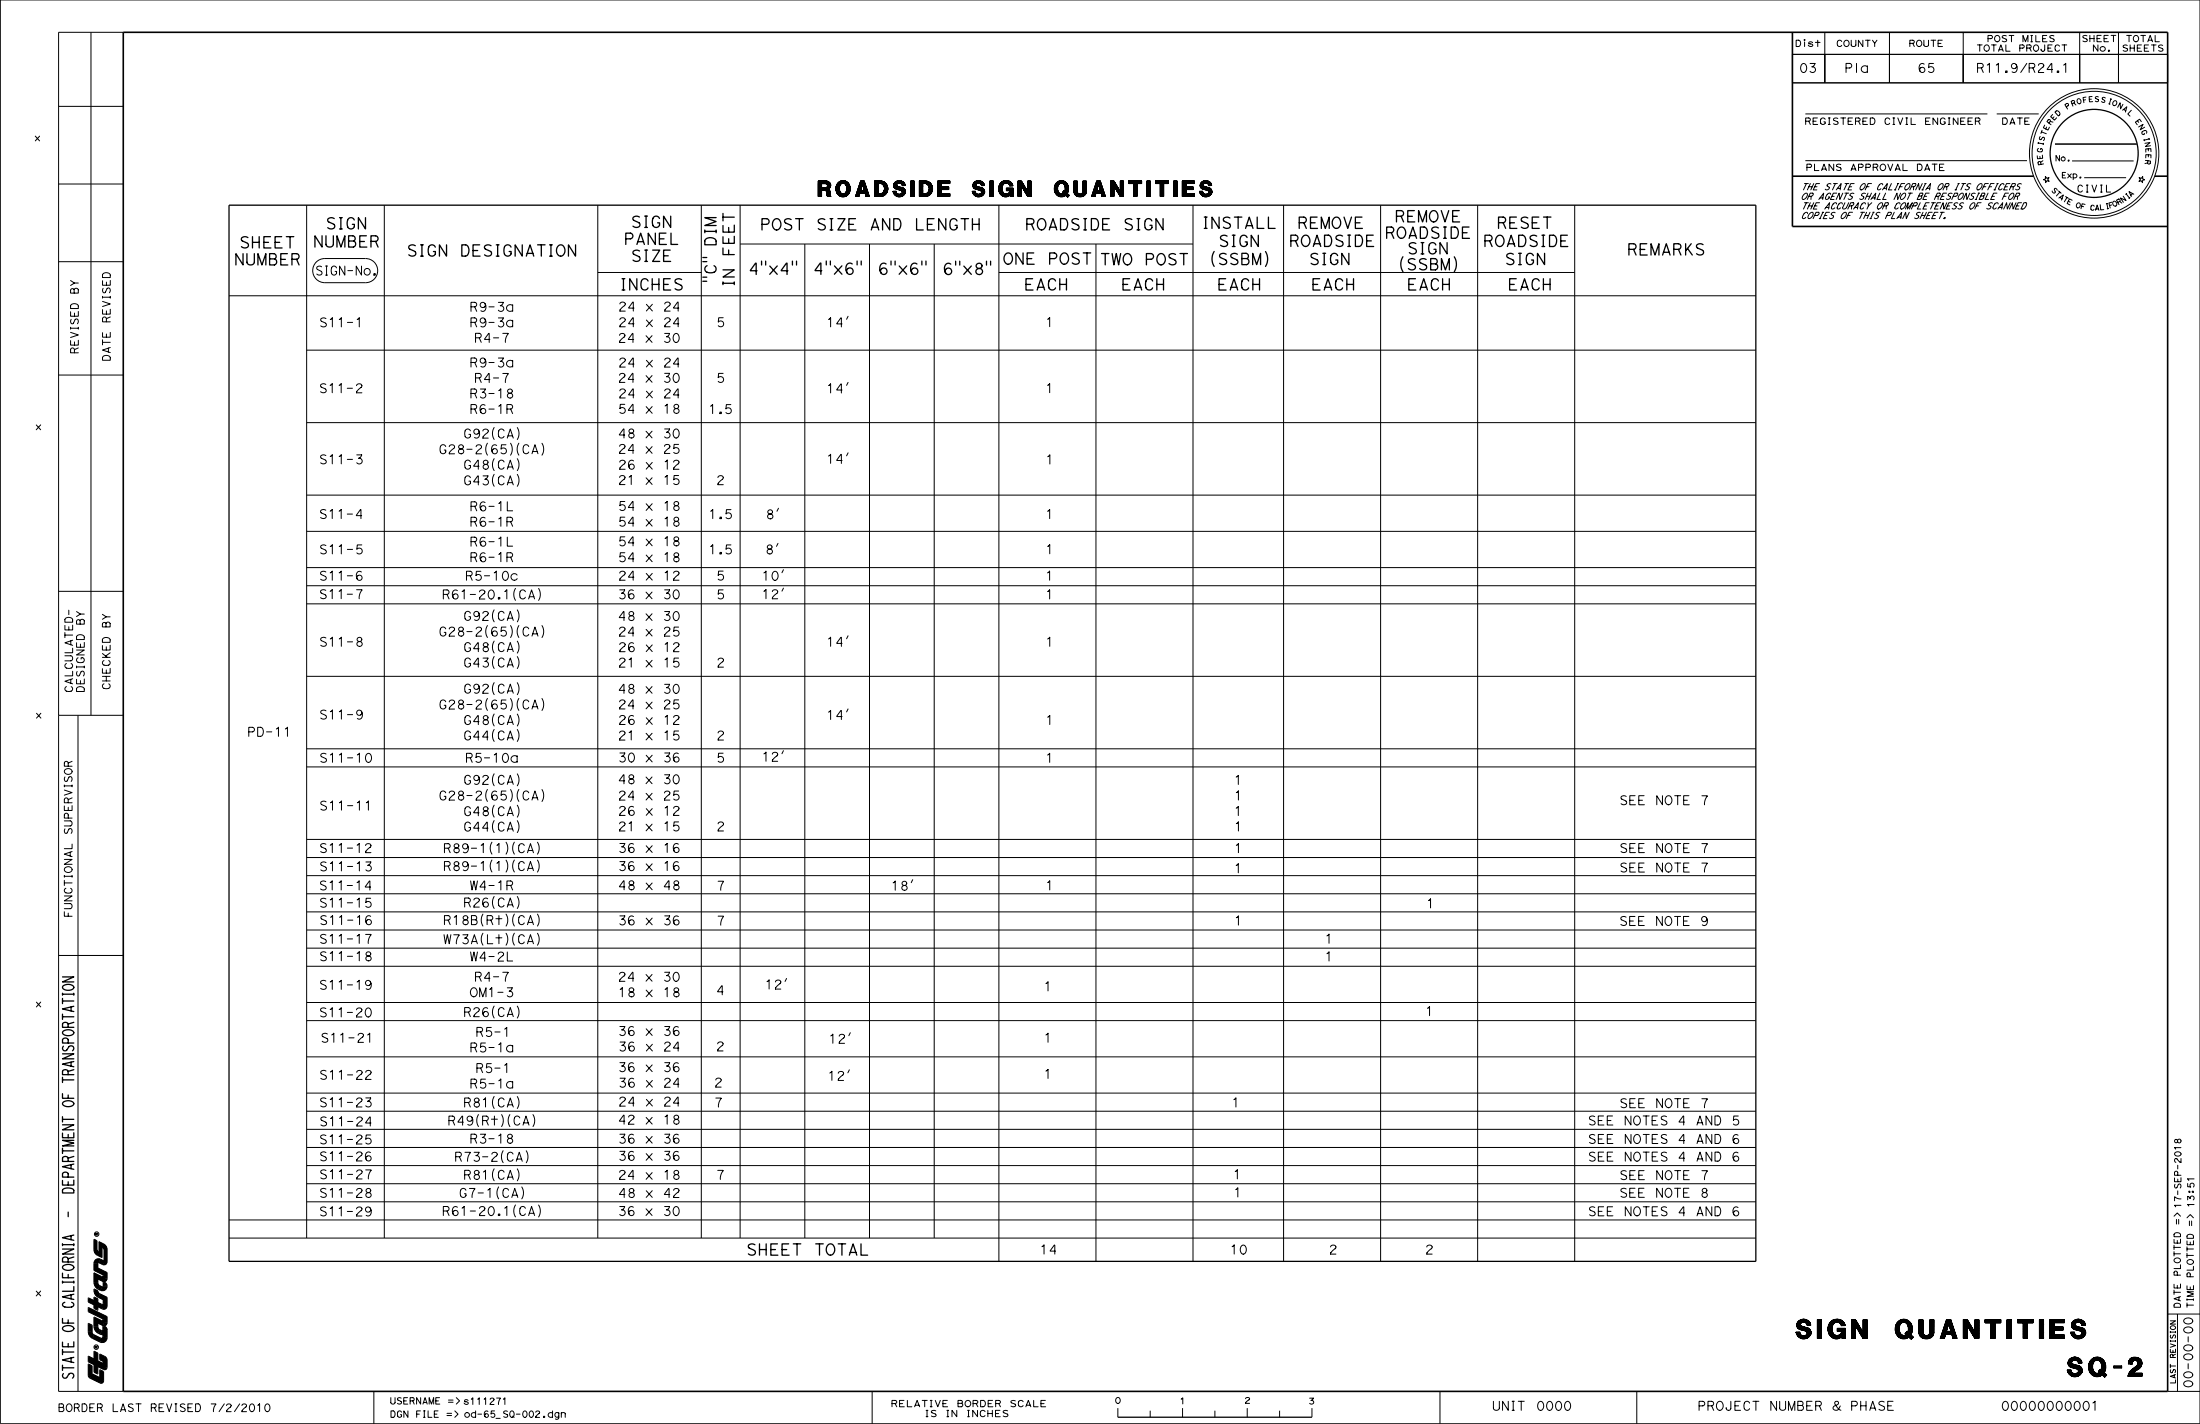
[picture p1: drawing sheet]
<svg xmlns="http://www.w3.org/2000/svg" width="432mm" height="279mm" viewBox="0 0 432 279" stroke-linecap="round" stroke-linejoin="round" font-family="sans-serif">
<g fill="none" stroke="#000" stroke-width=".2">
<path d="M.1 0h431.7v279.3h-431.7zM17.9 6.3v134M24.2 6.3h-12.7v266.7h12.7M351.8 10.7h73.6v5.6h-73.6zM354.2 8.2v.9M358.2 6.3v10M370.9 6.3v10M385.3 6.3v10M408.2 6.3v10M415.8 6.3v10M11.5 20.9h12.7M11.5 36.1h12.7"/>
<path d="M354.3 22.4h35.8M354.3 31.5h43.5M391.9 22.4h8.2M401.5 34.6l.2 .4 .5-.2-.3 .4 .3 .4-.4-.1-.3 .3v-.4l-.5-.2 .5-.1zM403.3 28.3h16.1M406.7 31.6h12.1M409.1 34.9h8.2M419.8 34.8l.5 .2 .3-.4-.1 .5 .5 .2-.5 .1v.4l-.2-.3-.5 .1 .3-.4zM11.5 51.3h12.7M45 58h299.6M60.2 40.3v202.6M62.1 51.4l.6-.4 1.1-.3h8a2.37 2.37 0 0 1 2.3 2.4 2.37 2.37 0 0 1-2.3 2.4h-8.1a2.37 2.37 0 0 1-2.1-1.5 2.37 2.37 0 0 1 .5-2.6z"/>
<path d="M75.4 40.3v202.6M117.3 40.3v202.6M117.3 53.5h20.3M137.6 40.3v202.6M145.3 47.9h88.9M145.3 40.3v202.6M158 47.9v195M170.7 47.9v195M183.4 47.9v195M196.1 40.3v207.2M196.1 53.5h113M215.1 47.9v199.6"/>
<path d="M234.2 40.3v207.2M251.9 40.3v207.2M271 40.3v207.2M290 40.3v207.2M309.1 40.3v207.2M11.5 73.6h12.7M60.2 68.7h284.4M166.5 62.1l-.3 .5M166.5 75l-.3 .6M60.2 82.9h284.4M60.2 97.1h284.4M95.7 87a2.22 2.22 0 0 0 0 2.3"/>
<path d="M97 83.9a2.22 2.22 0 0 0 0 2.3M97 90a2.22 2.22 0 0 0 0 2.3M97 93.1a2.22 2.22 0 0 0 0 2.3M100.2 87a2.22 2.22 0 0 1 0 2.3M101.5 83.9a2.22 2.22 0 0 1 0 2.3M101.5 90a2.22 2.22 0 0 1 0 2.3M101.5 93.1a2.22 2.22 0 0 1 0 2.3M101.8 87a2.22 2.22 0 0 0 0 2.3M106.4 87a2.22 2.22 0 0 1 0 2.3M152.8 99.7l-.3 .6M166.5 88.9l-.3 .5M11.5 116h12.7"/>
<path d="M60.2 118.5h284.4M60.2 114.9h284.4M60.2 111.4h284.4M60.2 104.3h284.4M97 119.7a2.22 2.22 0 0 0 0 2.3M101.2 115.4a2.22 2.22 0 0 0 0 2.4M101.5 119.7a2.22 2.22 0 0 1 0 2.3M105.7 115.5a2.22 2.22 0 0 1 0 2.3M152.7 106.6l-.3 .6M153.8 111.8l-.3 .6M153.8 115.4l-.3 .6M60.2 132.7h284.4"/>
<path d="M95.7 122.7a2.22 2.22 0 0 0 0 2.4M95.7 137a2.22 2.22 0 0 0 0 2.4M97 125.8a2.22 2.22 0 0 0 0 2.3M97 128.8a2.22 2.22 0 0 0 0 2.4M97 133.9a2.22 2.22 0 0 0 0 2.4M100.2 122.7a2.22 2.22 0 0 1 0 2.4M100.2 137.1a2.22 2.22 0 0 1 0 2.3M101.5 125.8a2.22 2.22 0 0 1 0 2.3M101.5 128.8a2.22 2.22 0 0 1 0 2.4M101.5 133.9a2.22 2.22 0 0 1 0 2.4M101.8 122.7a2.22 2.22 0 0 0 0 2.4M101.8 137a2.22 2.22 0 0 0 0 2.4"/>
<path d="M106.4 122.7a2.22 2.22 0 0 1 0 2.4M106.4 137.1a2.22 2.22 0 0 1 0 2.3M166.5 124.7l-.3 .6M166.5 139.1l-.3 .6M11.5 140.3h12.7M15.3 140.3v132.7M60.2 150.5h284.4M60.2 146.9h284.4M95.7 154.9a2.22 2.22 0 0 0 0 2.3M97 140.1a2.22 2.22 0 0 0 0 2.3M97 143.1a2.22 2.22 0 0 0 0 2.4M97 151.8a2.22 2.22 0 0 0 0 2.4"/>
<path d="M97 158a2.22 2.22 0 0 0 0 2.3M100.2 154.9a2.22 2.22 0 0 1 0 2.4M101.5 140.1a2.22 2.22 0 0 1 0 2.3M101.5 143.1a2.22 2.22 0 0 1 0 2.4M101.5 151.8a2.22 2.22 0 0 1 0 2.4M101.5 158a2.22 2.22 0 0 1 0 2.3M101.8 154.9a2.22 2.22 0 0 0 0 2.3M106.4 154.9a2.22 2.22 0 0 1 0 2.4M153.8 147.3l-.3 .6M60.2 164.7h284.4M60.2 178.9h284.4M60.2 175.4h284.4"/>
<path d="M60.2 171.8h284.4M60.2 168.3h284.4M94.8 179.4a2.22 2.22 0 0 0 0 2.3M96.6 165.2a2.22 2.22 0 0 0 0 2.4M96.6 168.7a2.22 2.22 0 0 0 0 2.4M97 161a2.22 2.22 0 0 0 0 2.4M97 175.9a2.22 2.22 0 0 0 0 2.3M99.3 165.2a2.22 2.22 0 0 1 0 2.4M99.3 168.8a2.22 2.22 0 0 1 0 2.3M99.3 179.4a2.22 2.22 0 0 1 0 2.3M101 165.2a2.22 2.22 0 0 0 0 2.4M101 168.7a2.22 2.22 0 0 0 0 2.4"/>
<path d="M101 179.4a2.22 2.22 0 0 0 0 2.3M101.5 161a2.22 2.22 0 0 1 0 2.4M101.5 175.9a2.22 2.22 0 0 1 0 2.4M105.5 165.2a2.22 2.22 0 0 1 0 2.4M105.5 168.8a2.22 2.22 0 0 1 0 2.3M105.5 179.4a2.22 2.22 0 0 1 0 2.3M179.1 172.6l-.3 .6M11.5 187.5h12.7M60.2 186h284.4M60.2 189.6h284.4M60.2 196.7h284.4M60.2 182.5h284.4"/>
<path d="M94.8 183.1a2.22 2.22 0 0 0 0 2.3M97 197.4a2.22 2.22 0 0 0 0 2.3M99.3 183.1a2.22 2.22 0 0 1 0 2.4M101 183.1a2.22 2.22 0 0 0 0 2.3M101.5 197.4a2.22 2.22 0 0 1 0 2.4M105.5 183.1a2.22 2.22 0 0 1 0 2.4M154.4 192l-.3 .6M60.2 200.3h284.4M60.2 207.4h284.4M60.2 214.5h284.4M60.2 218h284.4M93.9 218.7a2.22 2.22 0 0 0 0 2.3"/>
<path d="M97 215.1a2.22 2.22 0 0 0 0 2.4M98.4 218.7a2.22 2.22 0 0 1 0 2.3M100.1 218.7a2.22 2.22 0 0 0 0 2.3M101.5 215.1a2.22 2.22 0 0 1 0 2.4M104.6 218.7a2.22 2.22 0 0 1 0 2.3M166.7 209.9l-.3 .6M166.9 202.6l-.3 .6M45 239.4h299.6M60.2 221.6h284.4M60.2 225.1h284.4M60.2 228.7h284.4M60.2 232.3h284.4"/>
<path d="M60.2 235.8h284.4M97 229.3a2.22 2.22 0 0 0 0 2.4M97.9 232.9a2.22 2.22 0 0 0 0 2.3M98.8 225.8a2.22 2.22 0 0 0 0 2.3M101.2 236.4a2.22 2.22 0 0 0 0 2.4M101.5 229.3a2.22 2.22 0 0 1 0 2.4M102.4 232.9a2.22 2.22 0 0 1 0 2.3M103.3 225.8a2.22 2.22 0 0 1 0 2.3M105.7 236.4a2.22 2.22 0 0 1 0 2.4M426.7 238.6l.6-.6 .7 .6M429.2 238.9l.7-.6 .6 .6M18.4 249.7l.8 1.3"/>
<path d="M18.4 249.3l1.8 .9M18.4 249.7l1.5 .8 .3-.1v-.2M18.4 249.7v1.9a1.69 1.69 0 0 0 2.2 1.5l.4-.4v-.4M18.4 255.2l-1.1-.6v.9l1.1 .5M18.4 255.2v-.7l.8 .3v.8M18.4 256v.7l.8 .4v-.7M18.4 255.2l.8 1.2M19.2 253.3l-.8-.4a1.6 1.6 0 0 0 .9 1.6l.9 .5M19.2 251l.1 .9 .8 .6 .1-.1v-.9M19.2 253.3l.4 .5 1.4 .7M19.2 255.6l.8 .3 .2-.1M19.2 255.6l-.8 .4"/>
<path d="M19.2 248.8l-.8 .5M19.2 251l1.4 .6 .4 .7M19.2 248.8l1.8 .9M19.4 245.6l-.2-.2-.2-.3v-1.7l-.6-.3v2.1a1.2 1.2 0 0 0 .7 1.1l.9 .4M19.4 243.6v2M19.4 245.6l.6 1.1M19.4 243.6l.6 1.2M19.4 243.6a1.78 1.78 0 0 1 1.6 1.5v2.7l-.3 .3-.3 .1-1.1-.5-.1 1.1M20 244.8l.3 .1 .1 .4v1.9l-.2 .1a1.13 1.13 0 0 0-1.6 0l-.2 .6v1.4M20 244.8v1.9M20.2 258.8v.2l-.3 .1-1.5-.7v1.8a1.78 1.78 0 0 0 1.8 1.7v.5l-.4 .2-1.4-.7-.3-.5M20.2 255v.8"/>
<path d="M20.4 252v.1M20.4 250.1v.2M20.7 252.3v.1M20.9 252.3v.1M21 258.3l-3.7-1.8v.9l2.9 1.4M21 258.3l-.8 .5M21 249.7l-.8 .5M21 254.5l-.8 .5M21 258.3v1.4l-.5 .4h-.3M21 254.5v1.8l-.1 .4-.6 .2-1.1-.5M21 249.7v1.4l-.5 .4-.3-.1M45 242.9h299.6"/>
<path d="M425.4 257.8h6.4M427.4 257.8v15.2M17.3 266.1l1.1 .5v-1.5l.8 .4v1.5l1 .5v-.4l-.6-.3v-1.1l1 .5 .4 .4v.2l-.1 1.8-.4 .2-1.3-.7v1.5l-.8-.4v-1.4l-1.1-.6zM18.1 269.5v-1.5l-.8-.4v2.2l.2 .5 2.3 1.1 .3-.1 .2-.4M19.6 270.2v-1.5l.7 .4v1.8M20.2 260.1v.8l-.3 .2a.83 .83 0 0 1-.7-.8M20.6 260.3l-1.4-.7v.7M20.6 260.3l.4 .4v1.8a.94 .94 0 0 1-1.3 .8l-1.5-.7a1.5 1.5 0 0 1-.9-1.3v-1.7l.8 .4v1.4M20.6 260.3l.4 .6M20.7 268.3l-.2 .2M73.4 273.1v6.2M171.2 273v6.3"/>
<path d="M219.4 276.3v1.8M225.8 276.8v1.3M232.1 276.3v1.8M238.4 276.8v1.3M244.8 276.3v1.8M251.1 276.8v1.3M257.5 276.3v1.8M282.6 273v6.3M321.3 273v6.3M425.4 273h6.4"/>
<circle cx="354.2" cy="7.8" r=".09"/>
<circle cx="411" cy="30.1" r="12.7"/>
<circle cx="411" cy="30.1" r="12.2"/>
<circle cx="19" cy="242.1" r=".44"/>
<circle cx="18.9" cy="264.3" r=".44"/>
</g>
<g fill="none" stroke="#000" stroke-width=".25">
<path d="M45 40.3h299.6v207.2h-299.6zM138 54.4h.7M138 55.2h.7M138 50.5h.7M138 51.3h.7M149.5 51.2v.8M150.3 51.2v.8M155.5 51.2v.8M156.3 51.2v.8M162.2 51.2v.8M163 51.2v.8M168.2 51.2v.8"/>
<path d="M169 51.2v.8M174.9 51.2v.8M175.7 51.2v.8M180.9 51.2v.8M181.7 51.2v.8M187.6 51.2v.8M188.4 51.2v.8M193.6 51.2v.8M194.4 51.2v.8M238.3 49.3a2.77 2.77 0 0 0 0 3M248.4 49.4a2.77 2.77 0 0 1 0 2.9M275.4 50.4a2.77 2.77 0 0 0 0 2.9"/>
<path d="M285.4 50.4a2.77 2.77 0 0 1 0 2.9M12.3 194.9v.4M12.3 195.9v1M12.3 199v1M12.3 199.5h2.2M12.3 196.4h2.2M12.3 195.1h2.2M12.3 191.7h2.2l-2.2 1h2.2M12.4 193.5l.2-.2a1.4 1.4 0 0 1 1.9 .4 1.37 1.37 0 0 1-2.2 .1zM13.9 197.6v.8M14.5 194.9v.4M14.5 197.4l-2.2 .6 2.2 .5"/>
<path d="M12.3 214.6v.9h2.2M12.3 211.4v1M12.3 219.1v1M12.3 219.6h2.2M12.3 211.9h2.2M12.3 206.8h2.2l-2.2 1h2.2M12.4 216.3l.2-.2a1.4 1.4 0 0 1 1.9 .5 1.37 1.37 0 0 1-2.2 0zM12.4 202.4l.2-.2a1.4 1.4 0 0 1 1.9 .4 1.37 1.37 0 0 1-2.2 .1zM12.4 205.3a.53 .53 0 0 0 .2 .9 .53 .53 0 0 0 .7-.5 .57 .57 0 0 1 .8-.5 .57 .57 0 0 1 .1 1M13.4 210.2a.61 .61 0 0 0-.6-.3 .61 .61 0 0 0-.5 .3v.7h2.2M13.4 200.9a.61 .61 0 0 0-.6-.3 .61 .61 0 0 0-.5 .3v.7h2.2M13.4 214.9v.6"/>
<path d="M13.4 204.6v-.6a.62 .62 0 0 0-.6-.3 .62 .62 0 0 0-.5 .3v.6h2.2M13.9 208.4v.8M14.5 208.3l-2.2 .5 2.2 .5M14.5 209.9l-1.1 .3v.7M14.5 200.6l-1.1 .3v.7M12.3 225.3v1M12.3 225.8h2.2M12.3 220.7h2.2l-2.2 1h2.2M12.3 233.4a1.65 1.65 0 0 1 2.2 .2v.5h-2.2zM13.4 227.2a.61 .61 0 0 0-.6-.3 .61 .61 0 0 0-.5 .3v.7h2.2M13.4 237.8v.9M13.4 222.6v.6"/>
<path d="M13.4 231.9v.6M13.4 231v-.7a.62 .62 0 0 0-.6-.3 .62 .62 0 0 0-.5 .3v.7h2.2M13.9 228.5v.8M14.5 231.5v1h-2.2v-.9M14.5 228.4l-2.2 .5 2.2 .5M14.5 222.3v.9h-2.2v-.9M14.5 226.9l-1.1 .3v.7M14.5 223.7h-2.2l2.2 .6-2.2 .5h2.2M12.3 258.7v.9h2.2M12.3 249.8v.9h2.2M12.3 244v.4M12.3 251.4v.4"/>
<path d="M12.3 251.6h2.2M12.3 244.2h2.2M12.3 245.1h2.2l-2.2 1h2.2M12.4 248.4l.2-.2a1.4 1.4 0 0 1 1.9 .5 1.37 1.37 0 0 1-2.2 0zM12.7 255.5a.5 .5 0 0 0-.4 .7 .5 .5 0 0 0 .7 .3 1.13 1.13 0 0 0 1.5-.5l-.2-.3-.2-.2M13.4 247a.61 .61 0 0 0-.6-.4 .61 .61 0 0 0-.5 .4v.6h2.2M13.4 250.1v.6M13.4 259v.6M13.9 242.5v.7M13.9 254.1v.7M14.5 252.4v1h-2.2M14.5 244v.4"/>
<path d="M14.5 251.4v.4M14.5 253.9l-2.2 .6 2.2 .5M14.5 242.3l-2.2 .5 2.2 .6M14.5 246.6l-1.1 .4v.6M12.3 264.8v1M12.3 267.9v1M12.3 268.4h2.2M12.3 265.3h2.2M12.4 260.4l.2-.2a1.4 1.4 0 0 1 1.9 .5 1.37 1.37 0 0 1-2.2 0zM12.4 269.5a.53 .53 0 0 0 .2 .9 .53 .53 0 0 0 .7-.5 .57 .57 0 0 1 .8-.5 .57 .57 0 0 1 .1 1M13.4 263.6v.6M13.9 266.4v.8"/>
<path d="M14.5 266.3l-2.2 .5 2.2 .5M14.5 263.3v.9h-2.2v-.9M17.4 266.3v.8M17.4 267.8v2M18 268.1v1.6M18.6 265.3v3.9M19.1 265.6v3.8M19.7 265.9v.8M19.7 268.9v1.6M20.8 266.8l-.1 1.5M219.4 278.1h38.1"/>
<circle cx="411" cy="30.1" r="8.6"/>
</g>
<g fill="none" stroke="#000" stroke-width=".32">
<path d="M24.2 6.3h401.2v266.7h-401.2zM351.8 6.3v38.1h73.6M351.8 34.6h47.3M422.9 34.6h2.5M17.4 256.9l3.3 1.6v1l-.1 .3h-.3l-1.4-.7M17.4 257.1l3.1 1.5v.9l-.1 .2-1.5-.8M17.4 255l3.3 1.6M17.4 255.2l3.2 1.5M17.6 259.9v1.4a1.21 1.21 0 0 0 .7 1l1.5 .8 .6-.1 .3-.5v-1.6l-.2-.3-.2-.1M17.8 260v1.3a1.03 1.03 0 0 0 .6 .9l1.5 .7h.4l.2-.4v-1.6l-.2-.2M18.6 253.1l.5 .2 .4 .6 1.4 .7v1.7l-.1 .3-.3 .2-1.4-.6v.7l-.5-.2v-.7l-1.2-.6v-.6l1.2 .6v-.7l.5 .2v.7l1 .5 .3-.3v-.9a2.04 2.04 0 0 1-1.8-1.7zM18.7 243.4v1.8a.96 .96 0 0 0 .5 .9l.7 .3"/>
<path d="M18.7 258.7v1.5a1.38 1.38 0 0 0 1.6 1.3M18.7 253.2a1.2 1.2 0 0 0 .7 1.1l1.1 .5v1.7M18.7 254.8v1.9M18.7 251.6a1.42 1.42 0 0 0 1.7 1.3l.3-.5M18.8 243.5v2a1.36 1.36 0 0 0 1.1 .8M18.9 245.2l.2 .5 .8 .5M18.9 258.8v1.4a1.16 1.16 0 0 0 1.4 1.1M18.9 253.3l.4 .7 1.4 .7v1.9M18.9 254.8v2M18.9 251.6a1.16 1.16 0 0 0 1.6 1v-.3M19.4 247.6l1 .5 .4-.2 .1-2.8a1.42 1.42 0 0 0-1.3-1.3v2a.79 .79 0 0 1-.7-.7v-1.6l-.3-.2v1.9a1.41 1.41 0 0 0 1.3 1.3v-1.9a.79 .79 0 0 1 .7 .7v1.9l-.2 .2h-.2a1.1 1.1 0 0 0-1.3-.2l-.3 .4v1.6l1.8 .9M19.4 247.6h-.1l-.2 .2v1.1l1.8 .9v1.1l-.1 .3-.4 .1-1.3-.5v.9a.99 .99 0 0 0 1.2 .8l.1-.8 .3 .2 .2 .4"/>
<path d="M19.6 244.3l.9 .5 .2 .5M19.6 244.1l1 .6 .2 .6M19.6 244.1l1 .5M19.6 244l1.1 .5M19.7 244.3v1.8M19.8 244.4v1.7M20.3 247.9l-.8-.4a.41 .41 0 0 0-.6 .4v1.1l1.8 .9v1l-.1 .2h-.3l-1.4-.6v1.2M20.4 244.4l.3 .4 .2 .5M20.4 250.3a.34 .34 0 0 1-.5 .3l-1.3-.7v1.7a1.57 1.57 0 0 0 1.9 1.4l.4-.6M20.4 251.9l.3 .4M20.4 252.1l.1 .2M20.5 258.9l-.2 .4-.5 .1"/>
<path d="M20.5 255.8l-.2 .4h-.4M20.5 250.3l-.2 .4h-.5M20.5 247.6l-.1 .1-1-.4-.4 .1-.2 .3-.1 1.4 1.8 .9v.9l-.1 .1-1.7-.8v1.5M20.7 258.9a.67 .67 0 0 1-1 .6M20.7 245.1v2.5M20.7 255.8l-.3 .5-.6 .1M20.7 250.3a.67 .67 0 0 1-1 .6M20.7 247.6l-.1 .2-.3 .1M20.7 247.2l-.2 .4h-.4M20.8 245.1v2.5M17.4 266.8l3.2 1.6M17.4 269.8l.3 .5"/>
<path d="M17.4 266.4l3 1.5v-1l-.7-.3M17.4 267.8l.6 .3M17.4 267.1l1.2 .6M17.4 266.3l1.2 .5M17.4 267l3.1 1.5 .2-.2M17.6 267.9l.1 2.2 2.1 1M17.6 270l2.3 1.1M17.7 267.9v2l2.3 1.1v-1.9M17.7 270.3l2 1a.35 .35 0 0 0 .5-.4M17.8 268v1.8l2 .9v-1.7M18 269.7l1.7 .8M18 269.6l1.7 .8"/>
<path d="M18.6 265.3l.5 .3M18.6 269.2l.5 .2M18.7 265.4v3.8M18.8 265.4v3.9M19 265.5v3.8M19.1 267.1l1.3 .6M19.7 266l.9 .5 .2 .3M19.7 266.3l.9 .4v1.6l-3.2-1.6M19.7 265.9l.8 .4M19.7 266.7l.7 .3M19.7 266.4l.8 .4v1.3l-3.1-1.5M19.7 266.1l1 .5"/>
<path d="M19.7 268.9l.5 .3v1.7M20.1 269.1v1.9M20.1 270.9l-.1 .2h-.3M20.3 260.9a.31 .31 0 0 1-.4 .3 .95 .95 0 0 1-.8-.9v-.9l1.3 .6 .4-.2 .1-1.4-3.5-1.7v.6l2.9 1.4a.39 .39 0 0 1 0 .4 .39 .39 0 0 1-.5 .1l-1.2-.6v1.6a1.58 1.58 0 0 0 1.7 1.5M20.5 262.3l-.3 .5h-.5M20.5 260.4l-.2-.1v2a.41 .41 0 0 1-.6 .4l-1.6-.9-.1-.4v-1.3l-.6-.3a2.46 2.46 0 0 0 .5 2.5l1.8 .9a.81 .81 0 0 0 1.2-.7v-1.6l-.3-.5M20.5 266.3l.4 .5v1.5a.32 .32 0 0 1-.5 .3l-1.3-.7"/>
</g>
<g font-size="3.7">
<text x="352.5" y="262.6">SIGN QUANTITIES</text>
<text x="405.8" y="270">SQ-2</text>
</g>
<text font-size="3" x="160.6" y="38.6">ROADSIDE SIGN QUANTITIES</text>
<g font-size="2.2">
<text x="63.9" y="44.9">SIGN</text>
<text x="122.4" y="48">PANEL</text>
<text x="123.8" y="44.6">SIGN</text>
<text x="149.1" y="45.1">POST SIZE AND LENGTH</text>
<text x="201.1" y="45.1">ROADSIDE SIGN</text>
<text x="235.8" y="44.8">INSTALL</text>
<text x="254.6" y="44.8">REMOVE</text>
<text x="271.8" y="46.8">ROADSIDE</text>
<text x="273.7" y="43.5">REMOVE</text>
<text x="293.7" y="44.8">RESET</text>
<text x="45.9" y="52">NUMBER</text>
<text x="46.9" y="48.7">SHEET</text>
<text x="61.4" y="48.5">NUMBER</text>
<text x="79.8" y="50.3">SIGN DESIGNATION</text>
<text x="123.8" y="51.3">SIZE</text>
<text x="144.1" y="50.3" transform="rotate(-90 144.1 50.3)">FEET</text>
<text x="146.9" y="53.8">4&quot;x4&quot;</text>
<text x="159.6" y="53.8">4&quot;x6&quot;</text>
<text x="172.3" y="53.8">6&quot;x6&quot;</text>
<text x="185" y="53.9">6&quot;x8&quot;</text>
<text x="196.8" y="51.8">ONE POST</text>
<text x="215.8" y="52">TWO POST</text>
<text x="237.3" y="51.9">(SSBM)</text>
<text x="239.1" y="48.4">SIGN</text>
<text x="253" y="48.4">ROADSIDE</text>
<text x="256.9" y="51.9">SIGN</text>
<text x="274.3" y="53">(SSBM)</text>
<text x="276.2" y="49.8">SIGN</text>
<text x="291.1" y="48.4">ROADSIDE</text>
<text x="295.3" y="51.9">SIGN</text>
<text x="319.3" y="50">REMARKS</text>
<text x="121.5" y="56.9">INCHES</text>
<text x="140.6" y="55.6" transform="rotate(-90 140.6 55.6)">&quot;C&quot; DIM</text>
<text x="144.1" y="56.4" transform="rotate(-90 144.1 56.4)">IN</text>
<text x="201" y="56.9">EACH</text>
<text x="220" y="56.9">EACH</text>
<text x="238.9" y="56.9">EACH</text>
<text x="257.3" y="56.9">EACH</text>
<text x="276.1" y="56.9">EACH</text>
<text x="295.9" y="56.9">EACH</text>
<text x="146.4" y="246.3">SHEET TOTAL</text>
</g>
<g font-size="1.8">
<text x="353.1" y="14.2">03</text>
<text x="362" y="14.2">Pla</text>
<text x="376.4" y="14.2">65</text>
<text x="387.8" y="14.2">R11.9/R24.1</text>
<text x="61.8" y="54">SIGN-No.</text>
<text x="62.6" y="64.1">S11-1</text>
<text x="92.1" y="61.1">R9-3a</text>
<text x="92.1" y="64.1">R9-3a</text>
<text x="121.3" y="61">24 x 24</text>
<text x="121.3" y="64.1">24 x 24</text>
<text x="140.6" y="64.1">5</text>
<text x="162.1" y="64.1">14’</text>
<text x="205.1" y="64.1">1</text>
<text x="93" y="67.2">R4-7</text>
<text x="121.2" y="67.2">24 x 30</text>
<text x="62.6" y="77.1">S11-2</text>
<text x="92.1" y="72">R9-3a</text>
<text x="93" y="75">R4-7</text>
<text x="121.2" y="75">24 x 30</text>
<text x="121.3" y="72">24 x 24</text>
<text x="140.6" y="75">5</text>
<text x="162.1" y="77.1">14’</text>
<text x="205.1" y="77.1">1</text>
<text x="92.1" y="78.1">R3-18</text>
<text x="92.1" y="81.1">R6-1R</text>
<text x="121.3" y="81.1">54 x 18</text>
<text x="121.3" y="78.1">24 x 24</text>
<text x="139" y="81.1">1.5</text>
<text x="86" y="89">G28-2(65)(CA)</text>
<text x="90.9" y="86">G92(CA)</text>
<text x="121.2" y="85.9">48 x 30</text>
<text x="121.3" y="89">24 x 25</text>
<text x="62.6" y="91">S11-3</text>
<text x="90.9" y="92.1">G48(CA)</text>
<text x="90.9" y="95.1">G43(CA)</text>
<text x="121.3" y="95.1">21 x 15</text>
<text x="121.3" y="92.1">26 x 12</text>
<text x="140.5" y="95.1">2</text>
<text x="162.1" y="90.9">14’</text>
<text x="205.2" y="91.1">1</text>
<text x="62.6" y="101.7">S11-4</text>
<text x="92.1" y="100.2">R6-1L</text>
<text x="121.3" y="100.2">54 x 18</text>
<text x="139" y="101.8">1.5</text>
<text x="150.2" y="101.8">8’</text>
<text x="205.1" y="101.8">1</text>
<text x="92.1" y="103.3">R6-1R</text>
<text x="92.1" y="107.2">R6-1L</text>
<text x="121.3" y="103.2">54 x 18</text>
<text x="121.3" y="107.1">54 x 18</text>
<text x="62.6" y="113.9">S11-6</text>
<text x="62.6" y="108.7">S11-5</text>
<text x="91.2" y="113.9">R5-10c</text>
<text x="92.1" y="110.2">R6-1R</text>
<text x="121.3" y="110.2">54 x 18</text>
<text x="121.3" y="113.8">24 x 12</text>
<text x="139" y="108.7">1.5</text>
<text x="140.6" y="113.8">5</text>
<text x="149.5" y="113.9">10’</text>
<text x="150.2" y="108.7">8’</text>
<text x="205.1" y="113.8">1</text>
<text x="205.2" y="108.7">1</text>
<text x="62.6" y="117.5">S11-7</text>
<text x="86.7" y="117.5">R61-20.1(CA)</text>
<text x="121.2" y="117.5">36 x 30</text>
<text x="140.6" y="117.5">5</text>
<text x="149.5" y="117.5">12’</text>
<text x="205.1" y="117.5">1</text>
<text x="86" y="124.8">G28-2(65)(CA)</text>
<text x="90.9" y="121.7">G92(CA)</text>
<text x="121.2" y="121.7">48 x 30</text>
<text x="121.3" y="124.8">24 x 25</text>
<text x="62.6" y="126.8">S11-8</text>
<text x="90.9" y="127.9">G48(CA)</text>
<text x="90.9" y="130.9">G43(CA)</text>
<text x="121.3" y="130.9">21 x 15</text>
<text x="121.3" y="127.9">26 x 12</text>
<text x="140.6" y="130.9">2</text>
<text x="162.1" y="126.8">14’</text>
<text x="205.2" y="126.8">1</text>
<text x="90.9" y="136">G92(CA)</text>
<text x="121.2" y="136">48 x 30</text>
<text x="62.6" y="141.1">S11-9</text>
<text x="86" y="139.1">G28-2(65)(CA)</text>
<text x="90.9" y="142.2">G48(CA)</text>
<text x="121.3" y="139.1">24 x 25</text>
<text x="121.3" y="142.1">26 x 12</text>
<text x="162.1" y="141.2">14’</text>
<text x="205.2" y="142.2">1</text>
<text x="48.5" y="144.5">PD-11</text>
<text x="62.6" y="149.6">S11-10</text>
<text x="90.9" y="145.2">G44(CA)</text>
<text x="91.2" y="149.6">R5-10a</text>
<text x="121.3" y="145.2">21 x 15</text>
<text x="121.3" y="149.5">30 x 36</text>
<text x="140.6" y="149.6">5</text>
<text x="140.6" y="145.2">2</text>
<text x="149.5" y="149.4">12’</text>
<text x="205.1" y="149.6">1</text>
<text x="90.9" y="153.9">G92(CA)</text>
<text x="121.2" y="153.8">48 x 30</text>
<text x="242.2" y="153.9">1</text>
<text x="62.6" y="159">S11-11</text>
<text x="86" y="157">G28-2(65)(CA)</text>
<text x="90.9" y="160">G48(CA)</text>
<text x="121.3" y="157">24 x 25</text>
<text x="121.3" y="160">26 x 12</text>
<text x="242.2" y="160">1</text>
<text x="242.2" y="157">1</text>
<text x="317.8" y="157.9">SEE NOTE 7</text>
<text x="62.6" y="167.3">S11-12</text>
<text x="86.9" y="167.3">R89-1(1)(CA)</text>
<text x="90.9" y="163.1">G44(CA)</text>
<text x="121.3" y="163">21 x 15</text>
<text x="121.3" y="167.3">36 x 16</text>
<text x="140.6" y="163">2</text>
<text x="242.2" y="163.1">1</text>
<text x="242.2" y="167.3">1</text>
<text x="317.8" y="167.3">SEE NOTE 7</text>
<text x="62.6" y="170.9">S11-13</text>
<text x="86.9" y="170.8">R89-1(1)(CA)</text>
<text x="121.3" y="170.8">36 x 16</text>
<text x="242.2" y="171.3">1</text>
<text x="317.8" y="171.1">SEE NOTE 7</text>
<text x="62.6" y="174.6">S11-14</text>
<text x="62.6" y="178">S11-15</text>
<text x="90.9" y="178">R26(CA)</text>
<text x="92.1" y="174.6">W4-1R</text>
<text x="121.3" y="174.6">48 x 48</text>
<text x="140.6" y="174.7">7</text>
<text x="174.8" y="174.7">18’</text>
<text x="205.2" y="174.6">1</text>
<text x="279.9" y="178.1">1</text>
<text x="62.6" y="185.1">S11-17</text>
<text x="62.6" y="181.4">S11-16</text>
<text x="86.9" y="181.4">R18B(Rt)(CA)</text>
<text x="86.9" y="185.2">W73A(Lt)(CA)</text>
<text x="121.3" y="181.5">36 x 36</text>
<text x="140.6" y="181.5">7</text>
<text x="242.2" y="181.5">1</text>
<text x="260" y="185.1">1</text>
<text x="317.8" y="181.6">SEE NOTE 9</text>
<text x="62.6" y="188.5">S11-18</text>
<text x="92.1" y="188.6">W4-2L</text>
<text x="260" y="188.6">1</text>
<text x="62.6" y="194.1">S11-19</text>
<text x="92.1" y="195.6">OM1-3</text>
<text x="93" y="192.5">R4-7</text>
<text x="121.2" y="192.5">24 x 30</text>
<text x="121.3" y="195.6">18 x 18</text>
<text x="140.5" y="195.2">4</text>
<text x="150.1" y="194.1">12’</text>
<text x="204.8" y="194.4">1</text>
<text x="62.6" y="199.5">S11-20</text>
<text x="90.9" y="199.5">R26(CA)</text>
<text x="93.3" y="203.4">R5-1</text>
<text x="121.3" y="203.2">36 x 36</text>
<text x="279.7" y="199.3">1</text>
<text x="62.9" y="204.5">S11-21</text>
<text x="92.1" y="206.4">R5-1a</text>
<text x="121.3" y="206.2">36 x 24</text>
<text x="140.5" y="206.2">2</text>
<text x="162.6" y="204.7">12’</text>
<text x="204.8" y="204.5">1</text>
<text x="62.6" y="211.8">S11-22</text>
<text x="92.1" y="213.5">R5-1a</text>
<text x="93.3" y="210.5">R5-1</text>
<text x="121.3" y="210.3">36 x 36</text>
<text x="121.3" y="213.3">36 x 24</text>
<text x="140.1" y="213.3">2</text>
<text x="162.4" y="212">12’</text>
<text x="204.8" y="211.6">1</text>
<text x="62.6" y="217.2">S11-23</text>
<text x="62.6" y="220.9">S11-24</text>
<text x="87.8" y="220.8">R49(Rt)(CA)</text>
<text x="90.9" y="217.2">R81(CA)</text>
<text x="121.3" y="220.6">42 x 18</text>
<text x="121.3" y="217">24 x 24</text>
<text x="140.1" y="217.2">7</text>
<text x="241.7" y="217.2">1</text>
<text x="311.6" y="220.7">SEE NOTES 4 AND 5</text>
<text x="317.8" y="217.3">SEE NOTE 7</text>
<text x="62.6" y="224.4">S11-25</text>
<text x="62.6" y="227.8">S11-26</text>
<text x="89.1" y="227.9">R73-2(CA)</text>
<text x="92.1" y="224.3">R3-18</text>
<text x="121.3" y="224.3">36 x 36</text>
<text x="121.3" y="227.7">36 x 36</text>
<text x="311.6" y="224.4">SEE NOTES 4 AND 6</text>
<text x="311.6" y="227.8">SEE NOTES 4 AND 6</text>
<text x="62.6" y="231.3">S11-27</text>
<text x="90.9" y="231.4">R81(CA)</text>
<text x="121.3" y="231.4">24 x 18</text>
<text x="140.5" y="231.4">7</text>
<text x="242" y="231.3">1</text>
<text x="317.8" y="231.5">SEE NOTE 7</text>
<text x="62.6" y="238.6">S11-29</text>
<text x="62.6" y="234.9">S11-28</text>
<text x="86.7" y="238.5">R61-20.1(CA)</text>
<text x="90" y="234.9">G7-1(CA)</text>
<text x="121.2" y="238.5">36 x 30</text>
<text x="121.3" y="234.9">48 x 42</text>
<text x="242.1" y="234.9">1</text>
<text x="311.6" y="238.6">SEE NOTES 4 AND 6</text>
<text x="317.8" y="234.9">SEE NOTE 8</text>
<text x="204" y="246.1">14</text>
<text x="241.4" y="246.1">10</text>
<text x="260.8" y="246.1">2</text>
<text x="279.7" y="246.1">2</text>
<text x="430.4" y="272.4" transform="rotate(-90 430.4 272.4)">00-00-00</text>
<text x="292.8" y="276.7">UNIT</text>
<text x="301.5" y="276.7">0000</text>
<text x="333.2" y="276.7">PROJECT NUMBER &amp; PHASE</text>
<text x="392.7" y="276.7">00000000001</text>
</g>
<g font-size="1.5">
<text x="15.4" y="57.8" transform="rotate(-90 15.4 57.8)">BY</text>
<text x="21.6" y="63.4" transform="rotate(-90 21.6 63.4)">REVISED</text>
<text x="15.4" y="69.5" transform="rotate(-90 15.4 69.5)">REVISED</text>
<text x="21.6" y="71" transform="rotate(-90 21.6 71)">DATE</text>
<text x="16.5" y="122.7" transform="rotate(-90 16.5 122.7)">BY</text>
<text x="21.6" y="123.3" transform="rotate(-90 21.6 123.3)">BY</text>
<text x="14.3" y="136" transform="rotate(-90 14.3 136)">CALCULATED-</text>
<text x="16.5" y="136" transform="rotate(-90 16.5 136)">DESIGNED</text>
<text x="21.6" y="135.4" transform="rotate(-90 21.6 135.4)">CHECKED</text>
<text x="14.1" y="163.8" transform="rotate(-90 14.1 163.8)">SUPERVISOR</text>
<text x="14.1" y="180.1" transform="rotate(-90 14.1 180.1)">FUNCTIONAL</text>
<text x="11.3" y="277">BORDER LAST REVISED 7/2/2010</text>
</g>
<text font-size="1.4" x="407.6" y="37.7">CIVIL</text>
<g font-size="1.3">
<text x="6.9" y="27.6">x</text>
<text x="354.1" y="24.4">REGISTERED CIVIL ENGINEER</text>
<text x="392.8" y="24.4">DATE</text>
<text x="354.4" y="33.5">PLANS APPROVAL DATE</text>
<text x="6.9" y="84.3">x</text>
<text x="7" y="140.9">x</text>
<text x="6.9" y="197.6">x</text>
<text x="430.6" y="237" transform="rotate(-90 430.6 237)">13:51</text>
<text x="428" y="240.4" transform="rotate(-90 428 240.4)">=&gt; 17-SEP-2018</text>
<text x="430.5" y="240.7" transform="rotate(-90 430.5 240.7)">=&gt;</text>
<text x="428" y="250.4" transform="rotate(-90 428 250.4)">PLOTTED</text>
<text x="430.5" y="250.7" transform="rotate(-90 430.5 250.7)">PLOTTED</text>
<text x="6.9" y="254.3">x</text>
<text x="428" y="256.7" transform="rotate(-90 428 256.7)">DATE</text>
<text x="430.5" y="256.7" transform="rotate(-90 430.5 256.7)">TIME</text>
<text x="76.5" y="275.5">USERNAME =&gt; s111271</text>
<text x="76.5" y="278.1">DGN FILE =&gt;</text>
<text x="91.1" y="278.1">od-65_SQ-002.dgn</text>
<text x="174.8" y="276">RELATIVE BORDER SCALE</text>
<text x="181.4" y="278">IS IN INCHES</text>
</g>
<g font-size="1.2">
<text x="352.3" y="9.1">Dist</text>
<text x="360.3" y="9.1">COUNTY</text>
<text x="374.6" y="9.1">ROUTE</text>
<text x="387.9" y="10.1">TOTAL PROJECT</text>
<text x="389.9" y="8.2">POST MILES</text>
<text x="408.5" y="8.2">SHEET</text>
<text x="410.6" y="10.1">No.</text>
<text x="416.4" y="10.1">SHEETS</text>
<text x="417.2" y="8.2">TOTAL</text>
<text x="353.4" y="41">THE ACCURACY OR COMPLETENESS OF SCANNED</text>
<text x="353.4" y="39.1">OR AGENTS SHALL NOT BE RESPONSIBLE FOR</text>
<text x="353.4" y="37.3">THE STATE OF CALIFORNIA OR ITS OFFICERS</text>
<text x="353.4" y="42.9">COPIES OF THIS PLAN SHEET.</text>
<text x="218.7" y="275.4">0</text>
<text x="231.5" y="275.5">1</text>
<text x="244.2" y="275.3">2</text>
<text x="256.7" y="275.5">3</text>
</g>
<g font-size="1.1">
<text x="403.3" y="31.6">No.</text>
<text x="404.6" y="34.9">Exp.</text>
</g>
<g font-size="1">
<text x="403.1" y="23.7" transform="rotate(-47 403.1 23.7)">E</text>
<text x="403.9" y="22.9" transform="rotate(-42 403.9 22.9)">D</text>
<text x="405.6" y="21.5" transform="rotate(-31 405.6 21.5)">P</text>
<text x="406.7" y="20.9" transform="rotate(-20 406.7 20.9)">R</text>
<text x="407.7" y="20.5" transform="rotate(-15 407.7 20.5)">O</text>
<text x="408.8" y="20.2" transform="rotate(-10 408.8 20.2)">F</text>
<text x="409.9" y="20" transform="rotate(-4 409.9 20)">E</text>
<text x="411" y="19.9" transform="rotate(1 411 19.9)">S</text>
<text x="412.3" y="20" transform="rotate(12 412.3 20)">S</text>
<text x="413.5" y="20.2" transform="rotate(17 413.5 20.2)">I</text>
<text x="414.4" y="20.5" transform="rotate(22 414.4 20.5)">O</text>
<text x="415.5" y="21" transform="rotate(28 415.5 21)">N</text>
<text x="416.5" y="21.5" transform="rotate(33 416.5 21.5)">A</text>
<text x="417.5" y="22.2" transform="rotate(44 417.5 22.2)">L</text>
<text x="419" y="23.8" transform="rotate(55 419 23.8)">E</text>
<text x="401" y="28.7" transform="rotate(-79 401 28.7)">I</text>
<text x="401.1" y="27.8" transform="rotate(-74 401.1 27.8)">S</text>
<text x="401.4" y="26.7" transform="rotate(-69 401.4 26.7)">T</text>
<text x="401.9" y="25.7" transform="rotate(-63 401.9 25.7)">E</text>
<text x="402.4" y="24.6" transform="rotate(-53 402.4 24.6)">R</text>
<text x="419.7" y="24.7" transform="rotate(60 419.7 24.7)">N</text>
<text x="420.2" y="25.7" transform="rotate(65 420.2 25.7)">G</text>
<text x="420.7" y="27" transform="rotate(76 420.7 27)">I</text>
<text x="421" y="27.9" transform="rotate(81 421 27.9)">N</text>
<text x="421.1" y="29" transform="rotate(87 421.1 29)">E</text>
<text x="400.8" y="30" transform="rotate(-85 400.8 30)">G</text>
<text x="400.9" y="31.2" transform="rotate(-96 400.9 31.2)">E</text>
<text x="401.1" y="32.3" transform="rotate(-101 401.1 32.3)">R</text>
<text x="421.1" y="31.3" transform="rotate(98 421.1 31.3)">R</text>
<text x="421.2" y="30.2" transform="rotate(92 421.2 30.2)">E</text>
<text x="402.6" y="37.4" transform="rotate(46 402.6 37.4)">S</text>
<text x="403.2" y="38.1" transform="rotate(41 403.2 38.1)">T</text>
<text x="404" y="38.8" transform="rotate(37 404 38.8)">A</text>
<text x="404.7" y="39.3" transform="rotate(32 404.7 39.3)">T</text>
<text x="405.5" y="39.8" transform="rotate(27 405.5 39.8)">E</text>
<text x="407.3" y="40.6" transform="rotate(18 407.3 40.6)">O</text>
<text x="408.3" y="40.9" transform="rotate(13 408.3 40.9)">F</text>
<text x="410.2" y="41.2" transform="rotate(4 410.2 41.2)">C</text>
<text x="411.1" y="41.3" transform="rotate(-1 411.1 41.3)">A</text>
<text x="412.1" y="41.2" transform="rotate(-6 412.1 41.2)">L</text>
<text x="413.2" y="41" transform="rotate(-10 413.2 41)">I</text>
<text x="414" y="40.9" transform="rotate(-15 414 40.9)">F</text>
<text x="414.8" y="40.6" transform="rotate(-24 414.8 40.6)">O</text>
<text x="415.7" y="40.2" transform="rotate(-29 415.7 40.2)">R</text>
<text x="416.6" y="39.8" transform="rotate(-34 416.6 39.8)">N</text>
<text x="417.5" y="39.2" transform="rotate(-38 417.5 39.2)">I</text>
<text x="418.2" y="38.7" transform="rotate(-43 418.2 38.7)">A</text>
<text x="427" y="266.5" transform="rotate(-90 427 266.5)">REVISION</text>
<text x="427" y="271.6" transform="rotate(-90 427 271.6)">LAST</text>
</g>
<g font-size=".5">
<text x="19.2" y="242.4" transform="rotate(-90 19.2 242.4)">R</text>
<text x="19.1" y="264.6" transform="rotate(-90 19.1 264.6)">R</text>
</g>
</svg>
